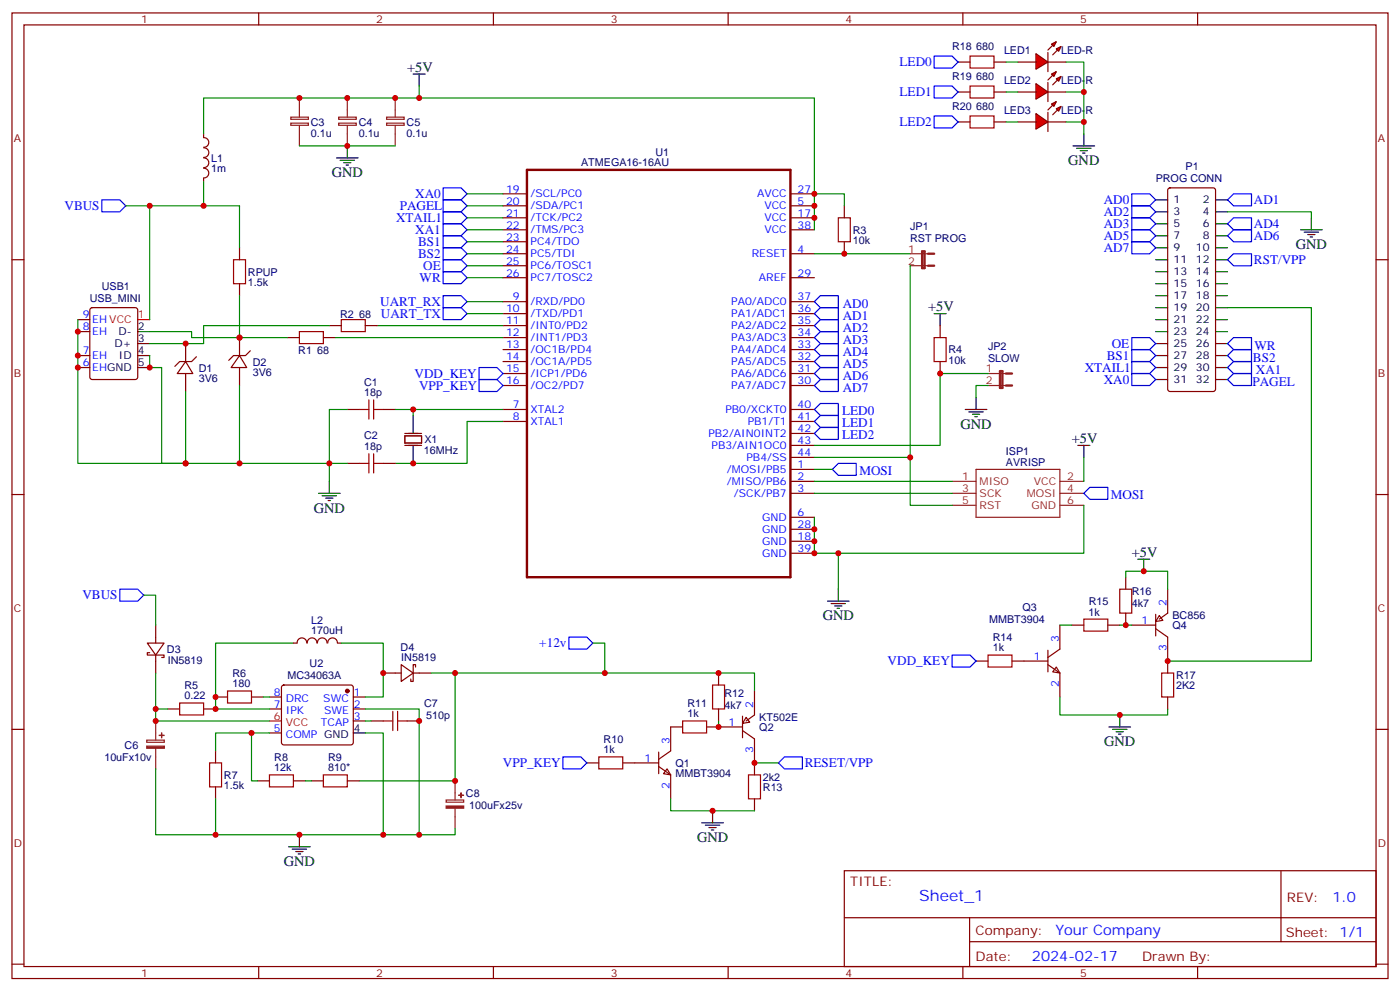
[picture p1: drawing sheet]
<svg xmlns="http://www.w3.org/2000/svg" width="412mm" height="292mm" viewBox="0 0 412 292" stroke-linecap="round" stroke-linejoin="round" font-family="sans-serif">
<g fill="none" stroke="#870000" stroke-width=".35">
<path d="M3.5 3.8h405.4v284.3h-405.4zM7.1 7.3h398.2v277.3h-398.2zM76.2 3.8v3.5M145.3 3.8v3.5M214.5 3.8v3.5M283.6 3.8v3.5M352.8 3.8v3.5M60 39.4v1.1M60 52.5v1.1M60 40.5a1.41 1.41 0 0 1 1.5 1.4 1.41 1.41 0 0 1-1.5 1.4M60 49.6a1.41 1.41 0 0 1 1.5 1.4 1.41 1.41 0 0 1-1.5 1.4M60 43.5a1.41 1.41 0 0 1 1.5 1.4 1.41 1.41 0 0 1-1.5 1.4"/>
<path d="M60 46.5a1.41 1.41 0 0 1 1.5 1.4 1.41 1.41 0 0 1-1.5 1.4M148.2 57.1h7M232.8 57.1h7.1M344.2 55.5l.5-.2h12.7l.6 .4 .1 58.9-.3 .5-.4 .2h-12.7l-.5-.2-.2-.5v-58.6zM3.5 76.5h3.6M148.2 60.6h7M148.2 64.1h7M148.2 67.7h7M148.2 74.7h7M148.2 71.2h7M148.2 78.2h7M232.8 60.6h7.1"/>
<path d="M232.8 64.1h7.1M232.8 67.7h7.1M232.8 74.7h7.1M248.7 60.6v3.5M248.7 71.2v3.5M405.3 76.5h3.6M22.9 97.6h3.6M22.9 94.1h3.6M26.7 90.8l.5-.2h12.7l.6 .4 .1 20.1-.5 .6-12.9 .1-.7-.5v-20zM84.7 99.4h3.5M95.2 99.4h3.6M97 95.9h3.5"/>
<path d="M107.6 95.9h3.5M148.2 81.8h7M148.2 88.8h7M148.2 92.4h7M148.2 95.9h7M148.2 99.4h7M232.8 81.8h7.1M232.8 88.8h7.1M232.8 92.4h7.1M232.8 95.9h7.1M232.8 99.4h7.1M276.9 95.9v3.5"/>
<path d="M22.9 108.2h3.6M22.9 104.7h3.6M148.2 102.9h7M148.2 106.5h7M148.2 110h7M148.2 113.5h7M232.8 102.9h7.1M232.8 106.5h7.1M232.8 110h7.1M232.8 113.5h7.1M276.9 106.5v3.5M102.3 120.6h3.5"/>
<path d="M102.3 136.5h3.5M112.9 120.6h3.5M112.9 136.5h3.5M148.2 124.1h7M148.2 120.6h7M232.8 124.1h7.1M232.8 120.6h7.1M232.8 127.6h7.1M232.8 131.2h7.1M232.8 134.7h7.1M232.8 138.2h7.1M3.5 145.6h3.6"/>
<path d="M232.8 141.7h7.1M232.8 145.3h7.1M232.8 152.3h7.1M232.8 155.9h7.1M232.8 159.4h7.1M405.3 145.6h3.6M232.8 162.9h7.1M3.5 214.8h3.6M405.3 214.8h3.6M248.7 256.4h156.6v28.2h-156.6zM377.3 256.4v20.9M248.7 270.2h156.5"/>
<path d="M285.6 277.3h119.6M285.6 270.2v14.2M3.5 283.9h3.6M76.2 284.6v3.5M145.3 284.6v3.5M214.5 284.6v3.5M283.6 284.6v3.5M352.8 284.6v3.5M405.3 283.9h3.6"/>
</g>
<path d="M155.2 50h77.6v120h-77.6z" fill="none" stroke="#870000" stroke-width=".71"/>
<path d="M119.2 128.3h5v2.2h-5zM119.2 127.6h5M119.2 131.2h5" fill="none" stroke="#871200" stroke-width=".35"/>
<g fill="none" stroke="#000" stroke-width=".35">
<path d="M121.7 21.8h3.5M123.5 21.8v3.5M340.4 58.8h3.6M358.1 58.8h3.5M340.4 62.4h3.6M340.4 65.9h3.6M340.4 69.4h3.6M340.4 73h3.6M340.4 76.5h3.6M358.1 62.4h3.5M358.1 65.9h3.5M358.1 69.4h3.5"/>
<path d="M358.1 73h3.5M358.1 76.5h3.5M383.1 67.7h6.4M384.2 68.4h4.2M385.2 69.1h2.1M385.9 69.8h.7M386.3 64.1v3.6M40.6 97.6h3.5M275.2 92.4h3.5M276.9 92.4v3.5M340.4 97.6h3.6M340.4 80h3.6"/>
<path d="M340.4 83.5h3.6M340.4 87.1h3.6M340.4 90.6h3.6M340.4 94.1h3.6M358.1 97.6h3.5M358.1 80h3.5M358.1 83.5h3.5M358.1 87.1h3.5M358.1 90.6h3.5M358.1 94.1h3.5M40.6 108.2h3.5M40.6 104.7h3.5"/>
<path d="M40.6 101.2h3.5M287.5 117.1v3.5M340.4 108.2h3.6M340.4 104.7h3.6M340.4 101.2h3.6M340.4 111.8h3.6M358.1 108.2h3.5M358.1 104.7h3.5M358.1 101.2h3.5M358.1 111.8h3.5M121.7 122.3v5.3M121.7 131.2v5.3"/>
<path d="M284.3 120.6h6.4M285.4 121.3h4.2M286.5 122h2.1M287.2 122.7h.7M317.5 131.2h3.5M319.3 131.2v3.5M93.8 145.3h6.4M94.9 146h4.2M96 146.7h2.1M96.7 147.4h.7M97 141.7v3.6M243.8 177h6.3"/>
<path d="M244.8 177.7h4.3M245.9 178.4h2.1M246.6 179.1h.7M246.9 173.5v3.5"/>
</g>
<g fill="none" stroke="#008700" stroke-width=".35">
<path d="M60 39.4v-10.5h179.9v38.8M123.5 25.3v3.6M60 53.6v7M137.6 57.1h10.6M239.9 57.1h8.8v3.5M70.6 60.6h-26.5v33.5M137.6 60.6h10.6M137.6 64.1h10.6M137.6 67.7h10.6M137.6 71.2h10.6M137.6 74.7h10.6M137.6 78.2h10.6"/>
<path d="M239.9 74.7h28.2M268.1 78.2v56.5M361.6 62.4h24.7v1.7M22.9 94.1v42.4h31.8M44.1 97.6h12.3v1.8h28.3M97 95.9h-37v5.3h-15.9M98.8 99.4h49.4M111.1 95.9h37.1M137.6 81.8h10.6M137.6 88.8h10.6M137.6 92.4h10.6M44.1 104.7v3.5h3.5v28.3h54.7"/>
<path d="M291 110h-14.1v21.2h-37M291 113.5h-3.5v3.6M102.3 120.6h-5.3v21.1M116.4 120.6h5.3M148.2 120.6h-26.5v1.7M148.2 124.1h-10.6v12.4h-21.2M239.9 134.7h28.2v14.1h12.4M239.9 138.2h5.3M319.3 134.7v7M239.9 152.3v10.6h7v10.6M239.9 145.3h40.6M239.9 141.7h40.6"/>
<path d="M319.3 148.8v14.1h-72.4"/>
</g>
<path d="M246.9 64.1h3.6v7.1h-3.6zM88.2 97.6h7v3.6h-7zM100.5 94.1h7.1v3.5h-7.1zM275.2 99.4h3.5v7.1h-3.5zM108.7 117.8v5.6M110.1 117.8v5.6M105.8 120.6h2.9M105.8 136.5h2.9M108.7 133.6v5.7M110.1 120.6h2.8M110.1 133.6v5.7M110.1 136.5h2.8" fill="none" stroke="#a10000" stroke-width=".35"/>
<path d="M40.6 94.1h3.5" fill="none" stroke="#f00" stroke-width=".35"/>
<g fill="none" stroke="#00f" stroke-width=".35">
<path d="M130.5 55.3h5.3l1.8 1.8-1.8 1.7h-5.3zM130.5 58.8h5.3l1.8 1.8-1.8 1.8h-5.3zM333.4 57.1h5.3l1.7 1.7-1.7 1.8h-5.3zM363.4 57.1h5.3v3.5h-5.3l-1.8-1.8zM130.5 62.4h5.3l1.8 1.7-1.8 1.8h-5.3zM130.5 65.9h5.3l1.8 1.8-1.8 1.7h-5.3zM130.5 69.4h5.3l1.8 1.8-1.8 1.8h-5.3zM130.5 73h5.3l1.8 1.7-1.8 1.8h-5.3zM130.5 76.5h5.3l1.8 1.7-1.8 1.8h-5.3zM333.4 60.6h5.3l1.7 1.8-1.7 1.7h-5.3zM333.4 64.1h5.3l1.7 1.8-1.7 1.8h-5.3zM333.4 67.7h5.3l1.7 1.7-1.7 1.8h-5.3z"/>
<path d="M333.4 71.2h5.3l1.7 1.8-1.7 1.7h-5.3zM361.6 65.9l1.8-1.8h5.3v3.6h-5.3zM363.4 67.7h5.3v3.5h-5.3l-1.8-1.8zM363.4 74.7h5.3v3.5h-5.3l-1.8-1.7zM130.5 80h5.3l1.8 1.8-1.8 1.7h-5.3zM130.5 87.1h5.3l1.8 1.7-1.8 1.8h-5.3zM130.5 90.6h5.3l1.8 1.8-1.8 1.7h-5.3zM241.7 87.1h5.2v3.5h-5.2l-1.8-1.8zM241.7 90.6h5.2v3.5h-5.2l-1.8-1.7zM241.7 94.1h5.2v3.5h-5.2l-1.8-1.7zM241.7 97.6h5.2v3.6h-5.2l-1.8-1.8zM333.4 99.4h5.3l1.7 1.8-1.7 1.7h-5.3z"/>
<path d="M363.4 99.4h5.3v3.5h-5.3l-1.8-1.7zM241.7 101.2h5.2v3.5h-5.2l-1.8-1.8zM241.7 104.7h5.2v3.5h-5.2l-1.8-1.7zM241.7 108.2h5.2v3.6h-5.2l-1.8-1.8zM241.7 111.8h5.2v3.5h-5.2l-1.8-1.8zM241.7 118.8h5.2v3.5h-5.2l-1.8-1.7zM333.4 110h5.3l1.7 1.8-1.7 1.7h-5.3zM333.4 106.5h5.3l1.7 1.7-1.7 1.8h-5.3zM333.4 102.9h5.3l1.7 1.8-1.7 1.8h-5.3zM361.6 104.7l1.8-1.8h5.3v3.6h-5.3zM363.4 106.5h5.3v3.5h-5.3l-1.8-1.8zM363.4 110h5.3v3.5h-5.3l-1.8-1.7z"/>
<path d="M241.7 122.3h5.2v3.6h-5.2l-1.8-1.8zM241.7 125.9h5.2v3.5h-5.2l-1.8-1.8zM246.9 136.5h5.3v3.5h-5.3l-1.7-1.8zM319.3 145.3l1.7-1.8h5.3v3.5h-5.3z"/>
</g>
<path d="M268.1 74.7h5.3M268.1 78.2h5.3M291 110h5.3M291 113.5h5.3M287.5 138.2h24.7v14.1h-24.7zM280.5 141.7h7M280.5 145.3h7M280.5 148.8h7M312.2 141.7h7.1M312.2 145.3h7.1M312.2 148.8h7.1" fill="none" stroke="#8c2424" stroke-width=".35"/>
<path d="M271.6 74h.7v5h-.7zM273.4 74.7h1.8M273.4 78.2h1.8M294.6 109.3h.7v4.9h-.7zM296.3 110h1.8M296.3 113.5h1.8" fill="none" stroke="#8c2424" stroke-width=".71"/>
<g fill="#f00" stroke="#870000" stroke-width=".35">
<path d="M305.2 15.8l3.5 2.5-3.5 2.1z"/>
<path d="M308.7 15.5v5.6z"/>
</g>
<g fill="#870000" stroke="#870000" stroke-width=".35">
<path d="M308.7 14.7l1.4-1.4z"/>
<path d="M311.5 14.7l-1.4 1.5z"/>
</g>
<g fill="#f00" stroke="#870000" stroke-width=".35">
<path d="M309.7 13l1.4-.7-.7 1.4z"/>
<path d="M311.1 14.4l1.5-.7-.7 1.4z"/>
</g>
<path d="M299.9 18.3h5.3M308.7 18.3h5.3" fill="none" stroke="#870000" stroke-width=".35"/>
<g fill="#f00" stroke="#870000" stroke-width=".35">
<path d="M305.2 24.6l3.5 2.5-3.5 2.1z"/>
<path d="M308.7 24.3v5.6z"/>
</g>
<g fill="#870000" stroke="#870000" stroke-width=".35">
<path d="M308.7 23.6l1.4-1.4z"/>
<path d="M310.1 25l1.4-1.4z"/>
</g>
<g fill="#f00" stroke="#870000" stroke-width=".35">
<path d="M309.7 21.8l1.4-.7-.7 1.4z"/>
<path d="M311.1 23.2l1.5-.7-.7 1.4z"/>
</g>
<path d="M299.9 27.1h5.3M308.7 27.1h5.3" fill="none" stroke="#870000" stroke-width=".35"/>
<g fill="#f00" stroke="#870000" stroke-width=".35">
<path d="M305.2 33.4l3.5 2.5-3.5 2.1z"/>
<path d="M308.7 33.1v5.6z"/>
</g>
<g fill="#870000" stroke="#870000" stroke-width=".35">
<path d="M308.7 32.4l1.4-1.4z"/>
<path d="M310.1 33.8l1.4-1.4z"/>
</g>
<g fill="#f00" stroke="#870000" stroke-width=".35">
<path d="M309.7 30.6l1.4-.7-.7 1.4z"/>
<path d="M311.1 32l1.5-.7-.7 1.4z"/>
</g>
<path d="M282.2 18.3h3.6M292.8 18.3h3.5M282.2 35.9h3.6M282.2 27.1h3.6M292.8 35.9h3.5M292.8 27.1h3.5M299.9 35.9h5.3M308.7 35.9h5.3" fill="none" stroke="#870000" stroke-width=".35"/>
<path d="M319.3 39.4v3.6M316.1 43h6.3M317.1 43.7h4.3M318.2 44.4h2.1M318.9 45.1h.7" fill="none" stroke="#000" stroke-width=".35"/>
<path d="M296.3 18.3h3.6M314 18.3h5.3v21.1M296.3 35.9h3.6M296.3 27.1h3.6M314 35.9h5.3M314 27.1h5.3M37 60.6h7.1" fill="none" stroke="#008700" stroke-width=".35"/>
<path d="M285.8 16.5h7v3.5h-7zM285.8 25.3h7v3.6h-7zM285.8 34.1h7v3.6h-7z" fill="none" stroke="#a10000" stroke-width=".35"/>
<path d="M275.2 16.5h5.3l1.7 1.8-1.7 1.7h-5.3zM275.2 25.3h5.3l1.7 1.8-1.7 1.8h-5.3zM275.2 34.1h5.3l1.7 1.8-1.7 1.8h-5.3zM30 58.8h5.3l1.7 1.8-1.7 1.8h-5.3zM141.1 111.8h5.3l1.8 1.7-1.8 1.8h-5.3zM141.1 108.2h5.3l1.8 1.8-1.8 1.8h-5.3z" fill="none" stroke="#00f" stroke-width=".35"/>
<path d="M311.1 196.4l1.1 1.8-2.1-.4z" fill="#fff" stroke="#870000" stroke-width=".35"/>
<path d="M301.6 194.7h7.1M308.7 195.7l3.5 2.5v7M308.7 191.5v6.3M312.2 184.1v7l-3.5 2.5" fill="none" stroke="#870000" stroke-width=".35"/>
<path d="M196.5 226.4l1.1 1.8-2.2-.4z" fill="#fff" stroke="#870000" stroke-width=".35"/>
<path d="M197.6 214.1v7l-3.6 2.5M187 224.6h7M194 225.7l3.6 2.5v7M194 221.5v6.3" fill="none" stroke="#870000" stroke-width=".35"/>
<path d="M341.5 181.3l1 1.4-2.1 .3z" fill="#fff" stroke="#870000" stroke-width=".35"/>
<g fill="none" stroke="#870000" stroke-width=".35">
<path d="M331.6 170v3.5M344 173.5v7.1l-2.5 1.7M43.4 189.4h4.9l-2.4 3.5zM44.1 192.2h-.7v.7h4.9v.7h-.7M45.9 184.1v5.3M45.9 192.9v5.3M86.4 189.4h1.1M87.5 189.3a1.41 1.41 0 0 1 1.4-1.5 1.41 1.41 0 0 1 1.4 1.5M90.5 189.3a1.41 1.41 0 0 1 1.4-1.5 1.41 1.41 0 0 1 1.4 1.5M93.5 189.3a1.41 1.41 0 0 1 1.4-1.5 1.41 1.41 0 0 1 1.4 1.5M96.6 189.3a1.41 1.41 0 0 1 1.4-1.5 1.41 1.41 0 0 1 1.4 1.5M99.5 189.4h1"/>
<path d="M112.9 198.2h5.3M118.2 195.7l3.5 2.5-3.5 2.5zM121.7 198.2h5.3M122.4 196.4v-.7h-.7v5h-.7v-.7M211.7 198.2v3.5M287.5 194.7h3.5M298.1 194.7h3.5M315.7 184.1h3.6M326.3 184.1h3.5M331.6 180.6v3.5M333.4 184.1h7M340.4 180.9v6.4"/>
<path d="M340.4 185.1l3.6 2.5v10.6M49.4 208.8h3.5M60 208.8h3.5M63.5 205.2h3.5M74.1 205.2h3.5M79.4 205.2h3.5M79.4 208.8h3.5M79.4 215.8h3.5M83.1 201.9l.5-.2h19.8l.5 .2 .2 .5v16.3l-.3 .5-.4 .2h-19.8l-.5-.3-.2-.4v-16.3zM104.1 205.2h3.5M104.1 208.8h3.5M104.1 212.3h3.5"/>
<path d="M109.4 212.3h3.5M119.9 212.3h3.6M197.6 214.1h3.5M208.1 214.1h3.6M211.7 208.8v3.5M344 205.2v3.6M63.5 221.1v3.5M63.5 231.7v3.5M75.8 229.9h3.6M86.4 229.9h3.6M91.7 229.9h3.5M102.3 229.9h3.5"/>
<path d="M172.9 224.6h3.5M183.4 224.6h3.6M222.2 224.6v3.6M222.2 235.2v3.6"/>
</g>
<g fill="none" stroke="#a10000" stroke-width=".35">
<path d="M329.8 173.5h3.6v7.1h-3.6zM291 192.9h7.1v3.5h-7.1zM319.3 182.3h7v3.5h-7zM342.2 198.2h3.5v7h-3.5zM52.9 207h7.1v3.5h-7.1zM67 203.5h7.1v3.5h-7.1zM112.9 212.3h2.8M115.7 209.5v5.6M117.1 212.3h2.8M117.1 209.5v5.6M201.1 212.3h7v3.5h-7zM209.9 201.7h3.5v7.1h-3.5z"/>
<path d="M61.7 224.6h3.6v7.1h-3.6zM79.4 228.2h7v3.5h-7zM95.2 228.2h7.1v3.5h-7.1zM176.4 222.9h7v3.5h-7zM220.5 228.2h3.5v7h-3.5z"/>
</g>
<g fill="none" stroke="#008700" stroke-width=".35">
<path d="M88.2 43h28.2M361.6 90.6h24.7v104.1h-42.3M42.3 175.3h3.6v8.8M331.6 170v-1.8h12.4v5.3M45.9 198.2v10.6M86.4 189.4h-22.9v19.4h15.9M100.5 189.4h12.4v15.8h-5.3M127 198.2h7.1v31.7h-28.3M134.1 198.2h88.1v5.3M174.6 189.4h3.6v8.8M312.2 184.1h3.5M329.8 184.1h3.6"/>
<path d="M49.4 208.8h-3.5v3.5h33.5M74.1 215.8v14.1h1.7M77.6 205.2h1.8M79.4 215.8h-15.9v5.3M107.6 215.8h5.3v30h-49.4v-10.6M107.6 208.8h15.9v37M107.6 212.3h1.8M211.7 212.3v1.8M312.2 205.2v5.3h31.8v-1.7M45.9 226.4v19.4h17.6M90 229.9h1.7M197.6 235.2v3.6h24.6"/>
<path d="M222.2 224.6h7.1M134.1 244.1v1.7h-21.2"/>
</g>
<path d="M35.3 173.5h5.3l1.7 1.8-1.7 1.7h-5.3zM167.6 187.6h5.3l1.7 1.8-1.7 1.7h-5.3zM280.5 192.9h5.3l1.7 1.8-1.7 1.7h-5.3zM165.8 222.9h5.3l1.8 1.7-1.8 1.8h-5.3zM231.1 222.9h5.3v3.5h-5.3l-1.8-1.8z" fill="none" stroke="#00f" stroke-width=".35"/>
<g fill="none" stroke="#000" stroke-width=".35">
<path d="M99.1 46.5h6.4M100.2 47.2h4.2M101.2 47.9h2.2M102 48.6h.7M102.3 43v3.5M335.1 164.7h3.6M336.9 164.7v3.5M104.1 215.8h3.5M326.7 214.1h6.3M327.7 214.8h4.3M328.8 215.5h2.1M329.5 216.2h.7"/>
<path d="M329.8 210.5v3.6M209.9 238.8v3.5M85 249.3h6.4M86.1 250h4.2M87.1 250.8h2.2M87.8 251.5h.7M88.2 245.8v3.5M206.7 242.3h6.4M207.8 243h4.2M208.8 243.7h2.2M209.5 244.4h.8"/>
</g>
<path d="M79.4 212.3h3.5" fill="none" stroke="#f00" stroke-width=".35"/>
<circle cx="102.3" cy="203.5" r=".53" fill="#870000" stroke="#870000" stroke-width=".35"/>
<g fill="none" stroke="#8c2424" stroke-width=".35">
<path d="M85.7 36.3h5.1v.6h-5.1zM85.7 34.5h5.1v.6h-5.1zM88.2 28.9v5.6M88.2 37v6M99.8 36.3h5.2v.6h-5.2zM99.8 34.5h5.2v.6h-5.2zM102.3 28.9v5.6M102.3 37v6M113.9 36.3h5.2v.6h-5.2zM113.9 34.5h5.2v.6h-5.2zM116.4 28.9v5.6M116.4 37v6"/>
<path d="M43.2 217.9h5.2v.7h-5.2zM45.9 212.3v5.6M45.9 220.4v6M131.4 235.6h5.2v.6h-5.2zM134.1 229.9v5.7M134.1 238.1v6"/>
</g>
<g fill="#8c2424" stroke="#8c2424" stroke-width=".35">
<path d="M43.2 219.7h5.2v.6h-5.2z"/>
<path d="M46.9 216.5l1.4 .1z"/>
<path d="M47.6 215.8v1.4z"/>
<path d="M131.4 237.3h5.2v.7h-5.2z"/>
<path d="M135.1 234.2h1.4z"/>
<path d="M135.8 233.5v1.4z"/>
</g>
<path d="M219.8 211.2l1 1.5-2.1 .3z" fill="#fff" stroke="#870000" stroke-width=".35"/>
<g fill="none" stroke="#870000" stroke-width=".35">
<path d="M70.6 73v3.5M70.6 83.5v3.6M70.6 99.4v5.3M54.7 106.5l2.1 3.5h-4.6zM54.7 101.2v5.3M54.7 110v5.3M57.9 105.1l-1.5 1.4h-3.5l-1.4 1.4M70.6 104.7l2.1 3.5h-4.6zM70.6 108.2v5.3M73.7 103.3l-1.4 1.4h-3.5l-1.4 1.4M211.7 214.1h7M218.7 210.9v6.3"/>
<path d="M218.7 215.1l3.5 2.5v7M222.2 203.5v7l-2.4 1.8"/>
</g>
<path d="M68.8 76.5h3.5v7h-3.5z" fill="none" stroke="#a10000" stroke-width=".35"/>
<path d="M70.6 60.6v12.4M70.6 87.1v12.3M54.7 115.3v21.2M70.6 113.5v23" fill="none" stroke="#008700" stroke-width=".35"/>
<g fill="#c00">
<circle cx="121.7" cy="120.6" r=".88"/>
<circle cx="121.7" cy="136.5" r=".88"/>
<circle cx="97" cy="136.5" r=".88"/>
<circle cx="22.9" cy="97.6" r=".88"/>
<circle cx="22.9" cy="104.7" r=".88"/>
<circle cx="54.7" cy="136.5" r=".88"/>
<circle cx="22.9" cy="108.2" r=".88"/>
<circle cx="44.1" cy="108.2" r=".88"/>
<circle cx="239.9" cy="64.1" r=".88"/>
<circle cx="239.9" cy="60.6" r=".88"/>
<circle cx="239.9" cy="57.1" r=".88"/>
<circle cx="239.9" cy="155.9" r=".88"/>
<circle cx="239.9" cy="159.4" r=".88"/>
<circle cx="239.9" cy="162.9" r=".88"/>
<circle cx="246.9" cy="162.9" r=".88"/>
<circle cx="123.5" cy="28.9" r=".88"/>
<circle cx="248.7" cy="74.7" r=".88"/>
<circle cx="268.1" cy="134.7" r=".88"/>
<circle cx="276.9" cy="110" r=".88"/>
<circle cx="319.3" cy="35.9" r=".88"/>
<circle cx="319.3" cy="27.1" r=".88"/>
<circle cx="44.1" cy="60.6" r=".88"/>
<circle cx="331.6" cy="184.1" r=".88"/>
<circle cx="329.8" cy="210.5" r=".88"/>
<circle cx="344" cy="194.7" r=".88"/>
<circle cx="336.9" cy="168.2" r=".88"/>
<circle cx="211.7" cy="198.2" r=".88"/>
<circle cx="63.5" cy="205.2" r=".88"/>
<circle cx="63.5" cy="208.8" r=".88"/>
<circle cx="45.9" cy="208.8" r=".88"/>
<circle cx="45.9" cy="212.3" r=".88"/>
<circle cx="112.9" cy="198.2" r=".88"/>
<circle cx="74.1" cy="215.8" r=".88"/>
<circle cx="63.5" cy="245.8" r=".88"/>
<circle cx="134.1" cy="229.9" r=".88"/>
<circle cx="88.2" cy="245.8" r=".88"/>
<circle cx="112.9" cy="245.8" r=".88"/>
<circle cx="123.5" cy="245.8" r=".88"/>
<circle cx="123.5" cy="212.3" r=".88"/>
<circle cx="134.1" cy="198.2" r=".88"/>
<circle cx="209.9" cy="238.8" r=".88"/>
<circle cx="178.2" cy="198.2" r=".88"/>
<circle cx="88.2" cy="28.9" r=".88"/>
<circle cx="102.3" cy="28.9" r=".88"/>
<circle cx="116.4" cy="28.9" r=".88"/>
<circle cx="102.3" cy="43" r=".88"/>
<circle cx="211.7" cy="214.1" r=".88"/>
<circle cx="222.3" cy="224.6" r=".88"/>
<circle cx="70.6" cy="99.4" r=".88"/>
<circle cx="60" cy="60.6" r=".88"/>
<circle cx="54.7" cy="101.2" r=".88"/>
<circle cx="70.6" cy="136.5" r=".88"/>
</g>
<text font-size="4.6" fill="#00f" x="270.8" y="265.4">Sheet_1</text>
<g font-size="4.2">
<text x="119.9" y="21.1">+5V</text>
<text x="97.7" y="52.1">GND</text>
<text x="314.7" y="48.6">GND</text>
<text x="381.7" y="73.3">GND</text>
<text x="273.4" y="91.7">+5V</text>
<text x="282.9" y="126.2">GND</text>
<text x="315.7" y="130.5">+5V</text>
<text x="92.4" y="150.9">GND</text>
<text x="333.4" y="164">+5V</text>
<text x="242.4" y="182.7">GND</text>
<text x="325.3" y="219.7">GND</text>
<text x="205.3" y="247.9">GND</text>
<text x="83.6" y="255">GND</text>
</g>
<g font-size="4.2" fill="#00f">
<text x="392.5" y="265.7">1.0</text>
<text x="310.9" y="275.2">Your Company</text>
<text x="304" y="283">2024-02-17</text>
</g>
<g font-size="3.9" fill="#00f">
<text x="265" y="19.5">LED0</text>
<text x="265" y="28.4">LED1</text>
<text x="265" y="37.2">LED2</text>
<text x="122.3" y="58.3">XA0</text>
<text x="19" y="61.9">VBUS</text>
<text x="116.7" y="65.4">XTAIL1</text>
<text x="117.8" y="61.9">PAGEL</text>
<text x="325.1" y="60.1">AD0</text>
<text x="325.1" y="63.5">AD2</text>
<text x="369.4" y="60">AD1</text>
<text x="122.3" y="68.9">XA1</text>
<text x="325.1" y="67.1">AD3</text>
<text x="325.1" y="70.6">AD5</text>
<text x="369.4" y="67.1">AD4</text>
<text x="369.4" y="70.6">AD6</text>
<text x="123.2" y="72.5">BS1</text>
<text x="123.2" y="76">BS2</text>
<text x="325.1" y="74.1">AD7</text>
<text x="369.4" y="77.8">RST/VPP</text>
<text x="123.6" y="83">WR</text>
<text x="124.7" y="79.5">OE</text>
<text x="112" y="90.1">UART_RX</text>
<text x="112.2" y="93.6">UART_TX</text>
<text x="248.2" y="90.6">AD0</text>
<text x="248.2" y="94.1">AD1</text>
<text x="248.2" y="97.6">AD2</text>
<text x="248.2" y="101.2">AD3</text>
<text x="248.2" y="104.7">AD4</text>
<text x="326" y="106">BS1</text>
<text x="327.5" y="102.4">OE</text>
<text x="369.1" y="106.5">BS2</text>
<text x="369.5" y="102.9">WR</text>
<text x="122.1" y="111.3">VDD_KEY</text>
<text x="248.2" y="108.2">AD5</text>
<text x="248.2" y="111.8">AD6</text>
<text x="319.5" y="109.5">XTAIL1</text>
<text x="325.1" y="113">XA0</text>
<text x="368.9" y="113.5">PAGEL</text>
<text x="369.9" y="110">XA1</text>
<text x="123.4" y="114.8">VPP_KEY</text>
<text x="248.2" y="115.3">AD7</text>
<text x="248.1" y="122.3">LED0</text>
<text x="248.1" y="125.9">LED1</text>
<text x="248.1" y="129.4">LED2</text>
<text x="253.2" y="140">MOSI</text>
<text x="327.2" y="147">MOSI</text>
<text x="24.3" y="176.5">VBUS</text>
<text x="158.9" y="190.6">+12v</text>
<text x="261.5" y="195.9">VDD_KEY</text>
<text x="148.1" y="225.9">VPP_KEY</text>
<text x="237.1" y="225.9">RESET/VPP</text>
</g>
<g font-size="3.9" fill="#800">
<text x="250.5" y="261">TITLE:</text>
<text x="379.1" y="265.7">REV:</text>
<text x="287.4" y="275.2">Company:</text>
<text x="378.7" y="275.8">Sheet: 1/1</text>
<text x="287.4" y="282.9">Date:</text>
<text x="336.4" y="282.9">Drawn By:</text>
</g>
<g font-size="3.2" fill="#800">
<text x="41.6" y="6.8">1</text>
<text x="110.8" y="6.8">2</text>
<text x="179.9" y="6.8">3</text>
<text x="249.1" y="6.8">4</text>
<text x="318.2" y="6.8">5</text>
<text x="4.1" y="41.9">A</text>
<text x="405.9" y="41.9">A</text>
<text x="4.1" y="111.1">B</text>
<text x="405.9" y="111.1">B</text>
<text x="4.1" y="180.2">C</text>
<text x="405.9" y="180.2">C</text>
<text x="4.1" y="249.3">D</text>
<text x="405.9" y="249.3">D</text>
<text x="41.6" y="287.6">1</text>
<text x="110.8" y="287.6">2</text>
<text x="179.9" y="287.6">3</text>
<text x="249.1" y="287.6">4</text>
<text x="318.2" y="287.6">5</text>
</g>
<g font-size="3.2" fill="#000080">
<text x="280.5" y="14.7">R18</text>
<text x="287.5" y="14.7">680</text>
<text x="295.7" y="16">LED1</text>
<text x="312.5" y="16">LED-R</text>
<text x="280.5" y="23.6">R19</text>
<text x="287.5" y="23.6">680</text>
<text x="295.7" y="24.8">LED2</text>
<text x="312.5" y="24.8">LED-R</text>
<text x="280.5" y="32.4">R20</text>
<text x="287.5" y="32.4">680</text>
<text x="295.7" y="33.6">LED3</text>
<text x="312.5" y="33.6">LED-R</text>
<text x="91.5" y="40.2">0.1u</text>
<text x="91.5" y="37.2">C3</text>
<text x="105.7" y="40.2">0.1u</text>
<text x="105.7" y="37.2">C4</text>
<text x="119.8" y="40.2">0.1u</text>
<text x="119.8" y="37.2">C5</text>
<text x="62.2" y="47.7">L1</text>
<text x="193.1" y="45.8">U1</text>
<text x="62.2" y="50.8">1m</text>
<text x="171.2" y="49">ATMEGA16-16AU</text>
<text x="340.4" y="53.6">PROG CONN</text>
<text x="349.2" y="50">P1</text>
<text x="251.2" y="72">10k</text>
<text x="251.2" y="68.8">R3</text>
<text x="268.1" y="71.2">RST PROG</text>
<text x="268.1" y="67.7">JP1</text>
<text x="73" y="81.2">RPUP</text>
<text x="26.5" y="88.8">USB_MINI</text>
<text x="30" y="85.3">USB1</text>
<text x="73" y="84.3">1.5k</text>
<text x="100.2" y="93.6">R2</text>
<text x="105.8" y="93.6">68</text>
<text x="74.4" y="107.7">D2</text>
<text x="87.9" y="104.1">R1</text>
<text x="93.4" y="104.1">68</text>
<text x="279.4" y="107.2">10k</text>
<text x="279.4" y="104.1">R4</text>
<text x="291" y="106.5">SLOW</text>
<text x="291" y="102.9">JP2</text>
<text x="58.6" y="112.5">3V6</text>
<text x="58.6" y="109.4">D1</text>
<text x="74.4" y="110.8">3V6</text>
<text x="107.3" y="113.5">C1</text>
<text x="107.3" y="116.7">18p</text>
<text x="107.3" y="129.4">C2</text>
<text x="125" y="130.5">X1</text>
<text x="107.3" y="132.6">18p</text>
<text x="124.9" y="133.7">16MHz</text>
<text x="296.3" y="137.1">AVRISP</text>
<text x="296.3" y="134">ISP1</text>
<text x="301.2" y="180">Q3</text>
<text x="320.7" y="178.2">R15</text>
<text x="333.4" y="178.8">4k7</text>
<text x="333.4" y="175.3">R16</text>
<text x="91.7" y="183.7">L2</text>
<text x="291.4" y="183.5">MMBT3904</text>
<text x="320.7" y="181.3">1k</text>
<text x="345.4" y="182.3">BC856</text>
<text x="345.4" y="185.3">Q4</text>
<text x="91.7" y="186.8">170uH</text>
<text x="118" y="191.6">D4</text>
<text x="292.5" y="191.8">1k</text>
<text x="292.5" y="188.8">R14</text>
<text x="49.2" y="192.3">D3</text>
<text x="49.4" y="195.4">IN5819</text>
<text x="91.2" y="196.4">U2</text>
<text x="118.2" y="194.7">IN5819</text>
<text x="54.3" y="202.9">R5</text>
<text x="68.4" y="202.4">180</text>
<text x="68.5" y="199.4">R6</text>
<text x="84.7" y="200">MC34063A</text>
<text x="346.4" y="199.9">R17</text>
<text x="346.4" y="203">2K2</text>
<text x="54.3" y="206">0.22</text>
<text x="124.9" y="208.2">C7</text>
<text x="202.5" y="208.2">R11</text>
<text x="213.4" y="208.8">4k7</text>
<text x="213.4" y="205.2">R12</text>
<text x="125.6" y="211.7">510p</text>
<text x="202.5" y="211.2">1k</text>
<text x="223.7" y="212.3">KT502E</text>
<text x="223.7" y="215.3">Q2</text>
<text x="36.7" y="220.6">C6</text>
<text x="177.8" y="221.8">1k</text>
<text x="177.8" y="218.8">R10</text>
<text x="30.7" y="224.1">10uFx10v</text>
<text x="80.8" y="227.1">12k</text>
<text x="80.8" y="224">R8</text>
<text x="96.7" y="227.1">810*</text>
<text x="96.7" y="224">R9</text>
<text x="199" y="225.9">Q1</text>
<text x="66" y="232.5">1.5k</text>
<text x="66" y="229.4">R7</text>
<text x="199" y="228.9">MMBT3904</text>
<text x="224.7" y="229.9">2k2</text>
<text x="224.7" y="233">R13</text>
<text x="137.2" y="234.7">C8</text>
<text x="138.2" y="238.2">100uFx25v</text>
</g>
<g font-size="3.2" fill="#00f">
<text x="149.1" y="56.7">19</text>
<text x="156.3" y="58.1">/SCL/PC0</text>
<text x="223" y="58.1">AVCC</text>
<text x="234.9" y="56.7">27</text>
<text x="149.1" y="60.3">20</text>
<text x="149.1" y="63.8">21</text>
<text x="156.3" y="61.7">/SDA/PC1</text>
<text x="156.3" y="65.2">/TCK/PC2</text>
<text x="225.2" y="61.7">VCC</text>
<text x="225.2" y="65.2">VCC</text>
<text x="234.9" y="60.3">5</text>
<text x="234.9" y="63.8">17</text>
<text x="149.1" y="67.3">22</text>
<text x="149.1" y="70.8">23</text>
<text x="156.3" y="68.7">/TMS/PC3</text>
<text x="225.2" y="68.7">VCC</text>
<text x="234.9" y="67.3">38</text>
<text x="149.1" y="74.4">24</text>
<text x="149.1" y="77.9">25</text>
<text x="156.3" y="72.2">PC4/TDO</text>
<text x="156.3" y="75.8">PC5/TDI</text>
<text x="221.4" y="75.8">RESET</text>
<text x="234.9" y="74.4">4</text>
<text x="149.1" y="81.4">26</text>
<text x="156.3" y="79.3">PC6/TOSC1</text>
<text x="156.3" y="82.8">PC7/TOSC2</text>
<text x="223.6" y="82.8">AREF</text>
<text x="234.9" y="81.4">29</text>
<text x="151.1" y="88.5">9</text>
<text x="156.3" y="89.9">/RXD/PD0</text>
<text x="215.4" y="89.9">PA0/ADC0</text>
<text x="234.9" y="88.5">37</text>
<text x="24.4" y="93.8">9</text>
<text x="27.2" y="95.2">EH VCC</text>
<text x="149.1" y="92">10</text>
<text x="149.1" y="95.5">11</text>
<text x="156.3" y="93.4">/TXD/PD1</text>
<text x="215.4" y="93.4">PA1/ADC1</text>
<text x="234.9" y="92">36</text>
<text x="234.9" y="95.5">35</text>
<text x="24.4" y="97.3">8</text>
<text x="27.2" y="98.7">EH</text>
<text x="149.1" y="99.1">12</text>
<text x="156.3" y="96.9">/INT0/PD2</text>
<text x="156.3" y="100.5">/INT1/PD3</text>
<text x="215.4" y="96.9">PA2/ADC2</text>
<text x="215.4" y="100.5">PA3/ADC3</text>
<text x="234.9" y="99.1">34</text>
<text x="24.4" y="107.9">6</text>
<text x="24.4" y="104.4">7</text>
<text x="27.2" y="105.8">EH</text>
<text x="149.1" y="102.6">13</text>
<text x="149.1" y="106.1">14</text>
<text x="156.3" y="104">/OC1B/PD4</text>
<text x="156.3" y="107.5">/OC1A/PD5</text>
<text x="215.4" y="104">PA4/ADC4</text>
<text x="215.4" y="107.5">PA5/ADC5</text>
<text x="234.9" y="102.6">33</text>
<text x="234.9" y="106.1">32</text>
<text x="27.2" y="109.3">EHGND</text>
<text x="149.1" y="109.6">15</text>
<text x="149.1" y="113.2">16</text>
<text x="156.3" y="111.1">/ICP1/PD6</text>
<text x="215.4" y="111.1">PA6/ADC6</text>
<text x="234.9" y="109.6">31</text>
<text x="234.9" y="113.2">30</text>
<text x="156.3" y="114.6">/OC2/PD7</text>
<text x="215.4" y="114.6">PA7/ADC7</text>
<text x="151.1" y="123.8">8</text>
<text x="151.1" y="120.2">7</text>
<text x="156.3" y="125.2">XTAL1</text>
<text x="156.3" y="121.6">XTAL2</text>
<text x="213.7" y="121.6">PB0/XCKT0</text>
<text x="220.3" y="125.2">PB1/T1</text>
<text x="234.9" y="120.2">40</text>
<text x="234.9" y="123.8">41</text>
<text x="208.7" y="128.7">PB2/AIN0INT2</text>
<text x="234.9" y="127.3">42</text>
<text x="234.9" y="130.8">43</text>
<text x="209.6" y="132.2">PB3/AIN1OC0</text>
<text x="219.9" y="135.7">PB4/SS</text>
<text x="234.9" y="134.3">44</text>
<text x="234.9" y="137.9">1</text>
<text x="214.1" y="139.3">/MOSI/PB5</text>
<text x="214.1" y="142.8">/MISO/PB6</text>
<text x="234.9" y="141.4">2</text>
<text x="216.2" y="146.3">/SCK/PB7</text>
<text x="234.9" y="144.9">3</text>
<text x="224.5" y="153.4">GND</text>
<text x="234.9" y="152">6</text>
<text x="234.9" y="155.5">28</text>
<text x="224.5" y="156.9">GND</text>
<text x="224.5" y="160.4">GND</text>
<text x="234.9" y="159">18</text>
<text x="224.5" y="164">GND</text>
<text x="234.9" y="162.6">39</text>
<text x="343.6" y="178.4" transform="rotate(-90 343.6 178.4)">2</text>
<text x="336.3" y="183.7">1</text>
<text x="311.9" y="189" transform="rotate(-90 311.9 189)">3</text>
<text x="343.6" y="191.7" transform="rotate(-90 343.6 191.7)">3</text>
<text x="304.5" y="194.3">1</text>
<text x="311.9" y="202.3" transform="rotate(-90 311.9 202.3)">2</text>
<text x="80.7" y="204.9">8</text>
<text x="80.7" y="208.4">7</text>
<text x="84.2" y="206.7">DRC</text>
<text x="95.2" y="206.7">SWC</text>
<text x="104.2" y="208.4">2</text>
<text x="104.2" y="204.9">1</text>
<text x="221.9" y="208.4" transform="rotate(-90 221.9 208.4)">2</text>
<text x="80.7" y="215.5">5</text>
<text x="84.2" y="210.2">IPK</text>
<text x="94.5" y="213.7">TCAP</text>
<text x="95.5" y="210.2">SWE</text>
<text x="104.2" y="211.9">3</text>
<text x="214.6" y="213.7">1</text>
<text x="84.2" y="217.2">COMP GND</text>
<text x="197.2" y="219" transform="rotate(-90 197.2 219)">3</text>
<text x="221.9" y="221.7" transform="rotate(-90 221.9 221.7)">3</text>
<text x="189.9" y="224.3">1</text>
<text x="197.2" y="232.3" transform="rotate(-90 197.2 232.3)">2</text>
</g>
<g font-size="3.2">
<text x="345.7" y="59.9">1</text>
<text x="354.3" y="59.9">2</text>
<text x="345.7" y="63.4">3</text>
<text x="354.3" y="63.4">4</text>
<text x="345.7" y="67">5</text>
<text x="345.7" y="70.5">7</text>
<text x="354.3" y="67">6</text>
<text x="354.3" y="70.5">8</text>
<text x="345.7" y="74">9</text>
<text x="345.7" y="77.5">11</text>
<text x="352.3" y="74">10</text>
<text x="352.3" y="77.5">12</text>
<text x="345.7" y="81.1">13</text>
<text x="352.3" y="81.1">14</text>
<text x="345.7" y="84.6">15</text>
<text x="345.7" y="88.1">17</text>
<text x="352.3" y="84.6">16</text>
<text x="352.3" y="88.1">18</text>
<text x="345.7" y="91.7">19</text>
<text x="345.7" y="95.2">21</text>
<text x="352.3" y="91.7">20</text>
<text x="352.3" y="95.2">22</text>
<text x="34.9" y="98.7">D-</text>
<text x="40.6" y="100.8">3</text>
<text x="40.6" y="97.3">2</text>
<text x="345.7" y="98.7">23</text>
<text x="352.3" y="98.7">24</text>
<text x="33.8" y="102.2">D+</text>
<text x="35" y="105.8">ID</text>
<text x="40.6" y="107.9">5</text>
<text x="40.6" y="104.4">4</text>
<text x="345.7" y="102.2">25</text>
<text x="345.7" y="105.8">27</text>
<text x="352.3" y="102.2">26</text>
<text x="352.3" y="105.8">28</text>
<text x="345.7" y="109.3">29</text>
<text x="345.7" y="112.8">31</text>
<text x="352.3" y="109.3">30</text>
<text x="352.3" y="112.8">32</text>
<text x="104.2" y="215.5">4</text>
</g>
<g font-size="3.2" fill="#8d2323">
<text x="267.5" y="74.4">1</text>
<text x="267.5" y="77.9">2</text>
<text x="290.4" y="109.6">1</text>
<text x="290.4" y="113.2">2</text>
<text x="283.4" y="141.4">1</text>
<text x="288.6" y="142.8">MISO</text>
<text x="304.5" y="142.8">VCC</text>
<text x="314.3" y="141.4">2</text>
<text x="283.4" y="144.9">3</text>
<text x="283.4" y="148.4">5</text>
<text x="288.6" y="146.3">SCK</text>
<text x="288.6" y="149.9">RST</text>
<text x="302.5" y="146.3">MOSI</text>
<text x="303.9" y="149.9">GND</text>
<text x="314.3" y="148.4">6</text>
<text x="314.3" y="144.9">4</text>
</g>
<g font-size="3.2" fill="#f00">
<text x="40.6" y="93.8">1</text>
<text x="80.7" y="211.9">6</text>
<text x="84.2" y="213.7">VCC</text>
</g>
</svg>
